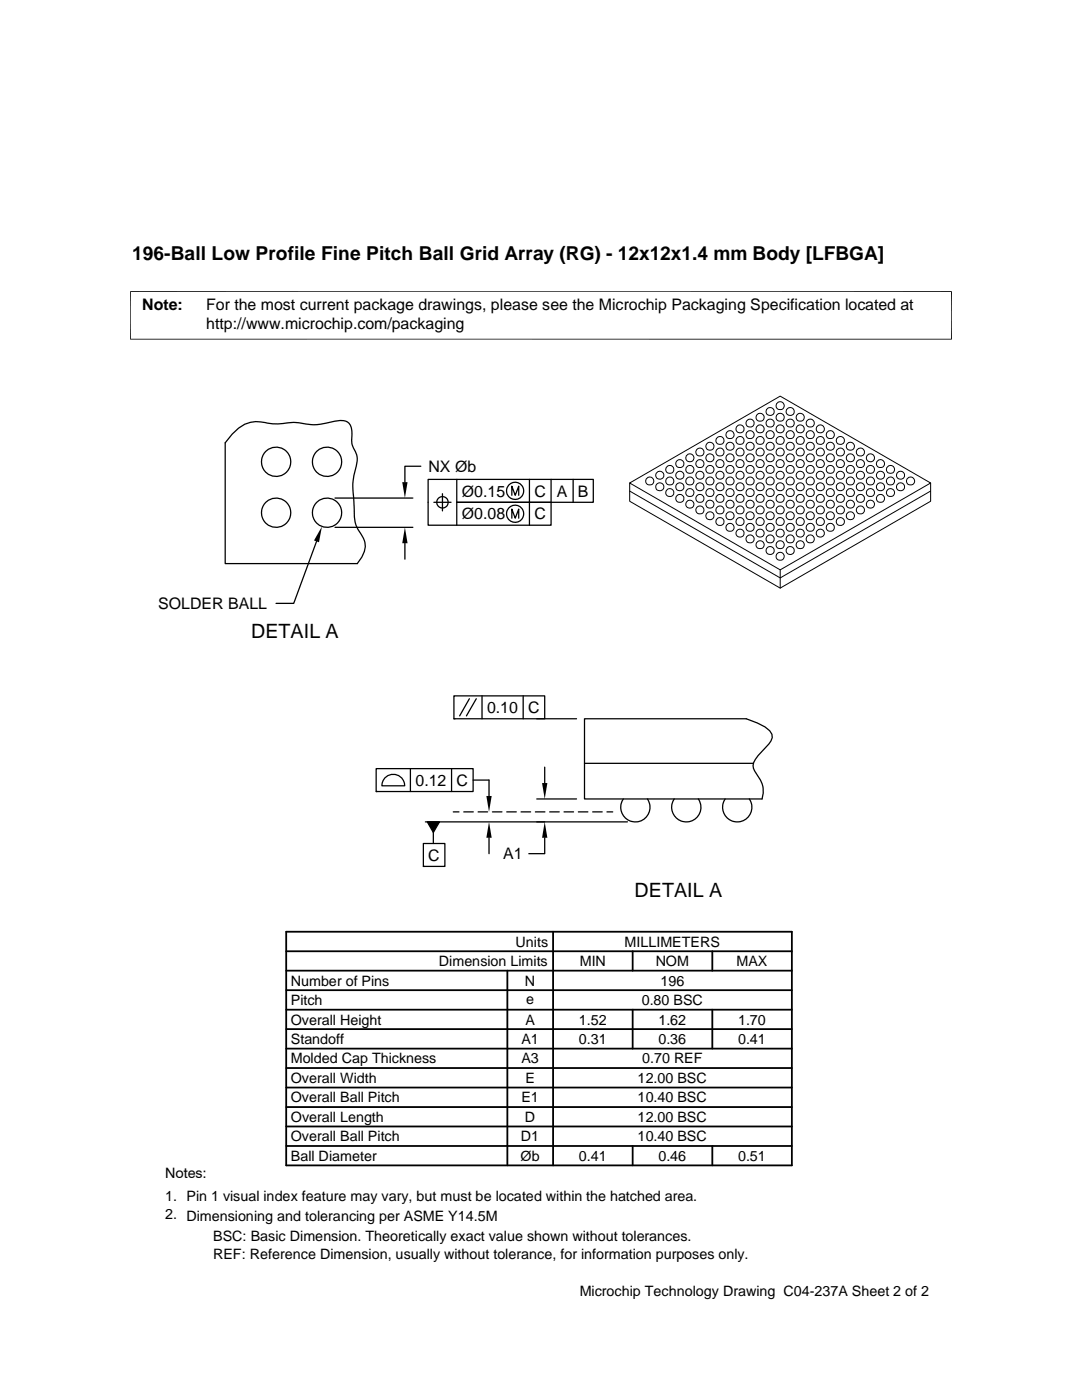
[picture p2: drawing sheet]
<svg xmlns="http://www.w3.org/2000/svg" width="216mm" height="279mm" viewBox="0 0 216 279" stroke-linecap="round" stroke-linejoin="round" font-family="sans-serif">
<g fill="none" stroke="#000" stroke-width=".25">
<path d="M46.3 86.6a6.4 6.4 0 0 1 7.2-2.1 14.8 14.8 0 0 0 4.7-.2h.6a16.4 16.4 0 0 0 5.9 .2l1.7-.4a3.5 3.5 0 0 1 3.3 .4 4.8 4.8 0 0 1 .5 3.3l.3 1.4a4.5 4.5 0 0 1 .4 4.5 13.5 13.5 0 0 0-.3 6.5 15.5 15.5 0 0 0 .6 5.1l.7 1.1a3.9 3.9 0 0 1 .3 4.8l-.9 1.3h-26.4v-24.1zM66.8 99.4h15.6M84 93h-3.2v3.2M88.3 98.5v3.5M91.1 95.7v4.5h18.9v4.6h-24.6v-9.1h33v4.5h-27.3v4.6M102.1 98.8v-1.8l.7 1.8 .7-1.8v1.8M105.6 95.7v9.1M110 95.7v4.5M114.4 95.7v4.5M63.2 108.1l-4.6 12.3h-3.5M66.8 105.2h15.6M80.8 108.4v3.2"/>
<path d="M86.6 100.2h3.4M102.1 103.4v-1.8l.7 1.8 .7-1.8v1.8M90.6 138.9h18.1v4.5h-18.1zM93.7 139.4l-2 3.5M95 139.4l-1.9 3.5M96.2 138.9v4.5M104.4 138.9v4.5M75.1 153.4h19.3v4.6h-19.3zM75.1 158h.1M77 155.1a2.28 2.28 0 0 1 2.4-.4 2.28 2.28 0 0 1 1.4 2.1h-4.6l.3-1.2zM81.9 153.4v4.6M90.1 153.4v4.6"/>
<path d="M90.6 143.4h.1M94.4 155.7h3.2v3.2M107.1 143.4h7.9M107.1 159.4h7.9M108.7 153.1v3.2M116.6 143.4h32.3l2.2 .9 1.6 .8 .9 .7a1.77 1.77 0 0 1-.2 2.7l-1.9 2.1a3.4 3.4 0 0 0-1.2 2.8l1 1.6a4.8 4.8 0 0 1 .8 4.4h-35.5zM116.6 152.3h33.7M124.4 159.4a2.93 2.93 0 0 0 2.4 4.6 2.93 2.93 0 0 0 2.4-4.6M134.5 159.4a2.93 2.93 0 0 0 2.4 4.6 2.93 2.93 0 0 0 2.5-4.6M144.7 159.4a2.93 2.93 0 0 0 2.4 4.6 2.93 2.93 0 0 0 2.4-4.6M84.5 168.3h4.3v4.6h-4.3zM84.5 172.9h.1"/>
<path d="M84.9 164h40.3M85.3 164h2.4l-1.2 2.1zM86.5 166.1v2.2M90.4 162h1.2M92.5 162h1.9M95.4 162h1.9M97.6 167.2v3.2M98.3 162h1.9M101.1 162h1.9M104 162h1.9M106.8 162h1.9M108.7 167.2v3.2h-3.2"/>
<path d="M109.7 162h1.9M112.5 162h1.9M115.4 162h1.9M118.3 162h1.9M121.1 162h1.2"/>
<circle cx="55.1" cy="92.2" r="2.92"/>
<circle cx="65.3" cy="92.2" r="2.92"/>
<circle cx="102.8" cy="98" r="1.71"/>
<circle cx="55.1" cy="102.3" r="2.92"/>
<circle cx="65.3" cy="102.3" r="2.92"/>
<circle cx="88.3" cy="100.2" r="1.14"/>
<circle cx="102.8" cy="102.5" r="1.71"/>
</g>
<g fill="none" stroke="#000" stroke-width=".2">
<path d="M26 58.1v9.7M189.9 58.1v9.7M189.9 58.2h-163.9M26 67.7h163.9M125.6 96.4l30.1-17.3 30 17.3-30 17.3zM125.6 96.4v3.6l30.1 17.4 30-17.4v-3.6M125.6 98l30.1 17.3 30-17.3M155.7 113.7v3.7"/>
<circle cx="129.7" cy="96" r=".81"/>
<circle cx="131.7" cy="97.2" r=".81"/>
<circle cx="131.7" cy="94.9" r=".81"/>
<circle cx="133.7" cy="96" r=".81"/>
<circle cx="133.7" cy="93.7" r=".81"/>
<circle cx="133.7" cy="98.3" r=".81"/>
<circle cx="135.7" cy="99.5" r=".82"/>
<circle cx="135.7" cy="92.5" r=".82"/>
<circle cx="135.7" cy="97.2" r=".81"/>
<circle cx="135.7" cy="94.9" r=".81"/>
<circle cx="137.7" cy="96" r=".81"/>
<circle cx="137.7" cy="93.7" r=".81"/>
<circle cx="137.7" cy="98.3" r=".81"/>
<circle cx="137.7" cy="91.4" r=".81"/>
<circle cx="139.7" cy="92.5" r=".81"/>
<circle cx="139.7" cy="99.5" r=".81"/>
<circle cx="139.7" cy="90.2" r=".81"/>
<circle cx="139.7" cy="97.2" r=".8"/>
<circle cx="139.7" cy="94.9" r=".8"/>
<circle cx="141.7" cy="96" r=".81"/>
<circle cx="141.7" cy="93.7" r=".81"/>
<circle cx="141.7" cy="98.3" r=".81"/>
<circle cx="141.7" cy="89.1" r=".81"/>
<circle cx="141.7" cy="91.4" r=".81"/>
<circle cx="143.7" cy="99.5" r=".81"/>
<circle cx="143.7" cy="92.5" r=".81"/>
<circle cx="143.7" cy="90.2" r=".81"/>
<circle cx="143.7" cy="87.9" r=".81"/>
<circle cx="143.7" cy="94.9" r=".8"/>
<circle cx="143.7" cy="97.2" r=".81"/>
<circle cx="145.7" cy="96" r=".81"/>
<circle cx="145.7" cy="86.8" r=".81"/>
<circle cx="145.7" cy="93.7" r=".82"/>
<circle cx="145.7" cy="98.3" r=".81"/>
<circle cx="145.7" cy="89.1" r=".81"/>
<circle cx="145.7" cy="91.4" r=".81"/>
<circle cx="147.7" cy="92.5" r=".81"/>
<circle cx="147.7" cy="99.5" r=".81"/>
<circle cx="147.7" cy="90.2" r=".81"/>
<circle cx="147.7" cy="87.9" r=".81"/>
<circle cx="147.7" cy="94.9" r=".81"/>
<circle cx="147.7" cy="97.2" r=".81"/>
<circle cx="147.7" cy="85.6" r=".81"/>
<circle cx="149.7" cy="84.5" r=".82"/>
<circle cx="149.7" cy="96" r=".82"/>
<circle cx="149.7" cy="86.8" r=".82"/>
<circle cx="149.7" cy="93.7" r=".82"/>
<circle cx="149.7" cy="98.3" r=".81"/>
<circle cx="149.7" cy="89.1" r=".81"/>
<circle cx="149.7" cy="91.4" r=".81"/>
<circle cx="151.7" cy="92.5" r=".81"/>
<circle cx="151.7" cy="99.5" r=".81"/>
<circle cx="151.7" cy="90.2" r=".81"/>
<circle cx="151.7" cy="87.9" r=".81"/>
<circle cx="151.7" cy="83.3" r=".81"/>
<circle cx="151.7" cy="97.2" r=".81"/>
<circle cx="151.7" cy="94.9" r=".81"/>
<circle cx="151.7" cy="85.6" r=".81"/>
<circle cx="153.7" cy="84.5" r=".82"/>
<circle cx="153.7" cy="96" r=".82"/>
<circle cx="153.7" cy="86.8" r=".82"/>
<circle cx="153.7" cy="93.7" r=".82"/>
<circle cx="153.7" cy="98.3" r=".81"/>
<circle cx="153.7" cy="89.1" r=".82"/>
<circle cx="153.7" cy="91.4" r=".81"/>
<circle cx="153.7" cy="82.1" r=".81"/>
<circle cx="155.7" cy="92.5" r=".81"/>
<circle cx="155.7" cy="99.5" r=".81"/>
<circle cx="155.7" cy="90.2" r=".81"/>
<circle cx="155.7" cy="87.9" r=".81"/>
<circle cx="155.7" cy="81" r=".81"/>
<circle cx="155.7" cy="83.3" r=".81"/>
<circle cx="155.7" cy="94.9" r=".81"/>
<circle cx="155.7" cy="97.2" r=".81"/>
<circle cx="155.7" cy="85.6" r=".81"/>
<circle cx="157.7" cy="89.1" r=".81"/>
<circle cx="157.7" cy="86.8" r=".81"/>
<circle cx="157.7" cy="96" r=".81"/>
<circle cx="157.7" cy="93.7" r=".81"/>
<circle cx="157.7" cy="84.4" r=".81"/>
<circle cx="157.7" cy="91.4" r=".8"/>
<circle cx="157.7" cy="98.3" r=".81"/>
<circle cx="157.7" cy="82.1" r=".81"/>
<circle cx="159.7" cy="92.5" r=".81"/>
<circle cx="159.7" cy="99.5" r=".81"/>
<circle cx="159.7" cy="90.2" r=".81"/>
<circle cx="159.7" cy="87.9" r=".81"/>
<circle cx="159.7" cy="83.3" r=".81"/>
<circle cx="159.7" cy="94.9" r=".81"/>
<circle cx="159.7" cy="85.6" r=".81"/>
<circle cx="159.7" cy="97.2" r=".81"/>
<circle cx="161.7" cy="89.1" r=".81"/>
<circle cx="161.7" cy="96" r=".81"/>
<circle cx="161.7" cy="93.7" r=".81"/>
<circle cx="161.7" cy="84.5" r=".81"/>
<circle cx="161.7" cy="86.8" r=".81"/>
<circle cx="161.7" cy="91.4" r=".8"/>
<circle cx="161.7" cy="98.3" r=".81"/>
<circle cx="163.7" cy="92.5" r=".82"/>
<circle cx="163.7" cy="99.5" r=".81"/>
<circle cx="163.7" cy="90.2" r=".81"/>
<circle cx="163.7" cy="87.9" r=".82"/>
<circle cx="163.7" cy="97.2" r=".81"/>
<circle cx="163.7" cy="94.9" r=".81"/>
<circle cx="163.7" cy="85.6" r=".81"/>
<circle cx="165.7" cy="96" r=".81"/>
<circle cx="165.7" cy="93.7" r=".81"/>
<circle cx="165.7" cy="86.8" r=".81"/>
<circle cx="165.7" cy="98.3" r=".81"/>
<circle cx="165.7" cy="89.1" r=".81"/>
<circle cx="165.7" cy="91.4" r=".81"/>
<circle cx="167.7" cy="99.5" r=".82"/>
<circle cx="167.7" cy="92.5" r=".82"/>
<circle cx="167.7" cy="90.2" r=".82"/>
<circle cx="167.7" cy="87.9" r=".82"/>
<circle cx="167.7" cy="97.2" r=".81"/>
<circle cx="167.7" cy="94.9" r=".81"/>
<circle cx="169.7" cy="96" r=".81"/>
<circle cx="169.7" cy="93.7" r=".81"/>
<circle cx="169.7" cy="98.3" r=".81"/>
<circle cx="169.7" cy="89.1" r=".81"/>
<circle cx="169.7" cy="91.4" r=".81"/>
<circle cx="171.7" cy="99.5" r=".82"/>
<circle cx="171.7" cy="92.5" r=".82"/>
<circle cx="171.7" cy="90.2" r=".82"/>
<circle cx="171.7" cy="94.9" r=".81"/>
<circle cx="171.7" cy="97.2" r=".81"/>
<circle cx="173.7" cy="96" r=".81"/>
<circle cx="173.7" cy="93.7" r=".81"/>
<circle cx="173.7" cy="98.3" r=".81"/>
<circle cx="173.7" cy="91.4" r=".81"/>
<circle cx="175.7" cy="92.5" r=".81"/>
<circle cx="175.7" cy="99.5" r=".81"/>
<circle cx="175.7" cy="97.2" r=".8"/>
<circle cx="175.7" cy="94.9" r=".8"/>
<circle cx="177.7" cy="96" r=".81"/>
<circle cx="177.7" cy="93.7" r=".81"/>
<circle cx="177.7" cy="98.3" r=".81"/>
<circle cx="179.7" cy="94.9" r=".81"/>
<circle cx="179.7" cy="97.2" r=".81"/>
<circle cx="181.7" cy="96" r=".81"/>
<circle cx="137.7" cy="100.6" r=".81"/>
<circle cx="139.7" cy="101.8" r=".81"/>
<circle cx="141.7" cy="100.6" r=".81"/>
<circle cx="141.7" cy="102.9" r=".81"/>
<circle cx="143.7" cy="101.8" r=".81"/>
<circle cx="143.7" cy="104.1" r=".81"/>
<circle cx="145.7" cy="105.3" r=".81"/>
<circle cx="145.7" cy="100.6" r=".81"/>
<circle cx="145.7" cy="103" r=".81"/>
<circle cx="147.7" cy="101.8" r=".81"/>
<circle cx="147.7" cy="104.1" r=".81"/>
<circle cx="147.7" cy="106.4" r=".81"/>
<circle cx="149.7" cy="105.3" r=".82"/>
<circle cx="149.7" cy="107.6" r=".82"/>
<circle cx="149.7" cy="100.6" r=".81"/>
<circle cx="149.7" cy="102.9" r=".81"/>
<circle cx="151.7" cy="108.7" r=".81"/>
<circle cx="151.7" cy="101.8" r=".81"/>
<circle cx="151.7" cy="104.1" r=".81"/>
<circle cx="151.7" cy="106.4" r=".81"/>
<circle cx="153.7" cy="105.3" r=".82"/>
<circle cx="153.7" cy="107.6" r=".82"/>
<circle cx="153.7" cy="109.9" r=".82"/>
<circle cx="153.7" cy="100.6" r=".81"/>
<circle cx="153.7" cy="103" r=".81"/>
<circle cx="155.7" cy="111" r=".81"/>
<circle cx="155.7" cy="108.7" r=".81"/>
<circle cx="155.7" cy="101.8" r=".81"/>
<circle cx="155.7" cy="104.1" r=".81"/>
<circle cx="155.7" cy="106.4" r=".81"/>
<circle cx="157.7" cy="109.9" r=".81"/>
<circle cx="157.7" cy="107.6" r=".81"/>
<circle cx="157.7" cy="105.3" r=".81"/>
<circle cx="157.7" cy="100.6" r=".8"/>
<circle cx="157.7" cy="102.9" r=".81"/>
<circle cx="159.7" cy="108.7" r=".81"/>
<circle cx="159.7" cy="101.8" r=".81"/>
<circle cx="159.7" cy="104.1" r=".81"/>
<circle cx="159.7" cy="106.4" r=".81"/>
<circle cx="161.7" cy="105.3" r=".81"/>
<circle cx="161.7" cy="107.6" r=".81"/>
<circle cx="161.7" cy="100.6" r=".8"/>
<circle cx="161.7" cy="102.9" r=".81"/>
<circle cx="163.7" cy="101.8" r=".81"/>
<circle cx="163.7" cy="104.1" r=".81"/>
<circle cx="163.7" cy="106.4" r=".81"/>
<circle cx="165.7" cy="105.3" r=".81"/>
<circle cx="165.7" cy="100.6" r=".81"/>
<circle cx="165.7" cy="102.9" r=".81"/>
<circle cx="167.7" cy="101.8" r=".82"/>
<circle cx="167.7" cy="104.1" r=".81"/>
<circle cx="169.7" cy="100.6" r=".81"/>
<circle cx="169.7" cy="102.9" r=".81"/>
<circle cx="171.7" cy="101.8" r=".82"/>
<circle cx="173.7" cy="100.6" r=".81"/>
</g>
<path d="M80.3 96.2h1l-.5 3.2zM64.2 105.1l-.6 3.1-.9-.3zM80.8 105.2l.5 3.2h-1zM97 158.9h1.1l-.5 3.1zM108.2 156.3h1l-.5 3.1zM85.3 164h2.4l-1.2 2.1zM97.6 164l.5 3.2h-1.1zM108.7 164l.5 3.2h-1z" fill="#000"/>
<g fill="none" stroke="#000" stroke-width=".36">
<path d="M57.1 185.9h100.9v46.7h-100.9zM57.1 197.6h100.9M57.1 193.7h100.9M57.1 189.8h100.9M101.2 193.7v38.9M110.4 185.9v46.7M126.2 189.8v3.9M142.1 189.8v3.9M57.1 205.4h100.9M57.1 201.5h100.9M57.1 217h100.9M57.1 213.1h100.9"/>
<path d="M57.1 209.3h100.9M126.2 201.5v7.8M142.1 201.5v7.8M57.1 224.8h100.9M57.1 220.9h100.9M57.1 228.7h100.9M126.2 228.7v3.9M142.1 228.7v3.9"/>
</g>
<g font-size="3.9">
<text x="50.1" y="127.4">DETAIL A</text>
<text x="126.6" y="178.9">DETAIL A</text>
</g>
<text font-size="3.8" x="26.4" y="52">196-Ball Low Profile Fine Pitch Ball Grid Array (RG) - 12x12x1.4 mm Body [LFBGA]</text>
<g font-size="3.2">
<text x="28.4" y="61.9">Note:</text>
<text x="41.1" y="61.9">For the most current package drawings, please see the Microchip Packaging Specification located at</text>
<text x="41.1" y="65.6">http://www.microchip.com/packaging</text>
<text x="85.5" y="94.1">NX Øb</text>
<text x="92.2" y="99.1">Ø0.15</text>
<text x="106.6" y="99.1">C</text>
<text x="111.1" y="99.1">A</text>
<text x="115.3" y="99.1">B</text>
<text x="92.2" y="103.7">Ø0.08</text>
<text x="106.6" y="103.7">C</text>
<text x="31.6" y="121.6">SOLDER BALL</text>
<text x="97.2" y="142.3">0.10</text>
<text x="105.4" y="142.3">C</text>
<text x="82.9" y="156.8">0.12</text>
<text x="91.1" y="156.8">C</text>
<text x="85.4" y="171.8">C</text>
<text x="100.4" y="171.5">A1</text>
</g>
<g font-size="2.9">
<text x="102.9" y="188.9">Units</text>
<text x="124.6" y="188.9">MILLIMETERS</text>
<text x="58" y="196.7">Number of Pins</text>
<text x="87.6" y="192.8">Dimension Limits</text>
<text x="104.8" y="196.7">N</text>
<text x="115.7" y="192.8">MIN</text>
<text x="130.8" y="192.8">NOM</text>
<text x="131.8" y="196.7">196</text>
<text x="147" y="192.8">MAX</text>
<text x="58" y="200.6">Pitch</text>
<text x="105" y="200.3">e</text>
<text x="128" y="200.6">0.80 BSC</text>
<text x="58" y="204.5">Overall Height</text>
<text x="58" y="208.4">Standoff</text>
<text x="104" y="208.4">A1</text>
<text x="104.8" y="204.5">A</text>
<text x="115.5" y="204.5">1.52</text>
<text x="115.5" y="208.4">0.31</text>
<text x="131.4" y="204.5">1.62</text>
<text x="131.4" y="208.4">0.36</text>
<text x="147.3" y="204.5">1.70</text>
<text x="147.3" y="208.4">0.41</text>
<text x="58" y="212.2">Molded Cap Thickness</text>
<text x="104" y="212.2">A3</text>
<text x="128.1" y="212.2">0.70 REF</text>
<text x="58" y="216.1">Overall Width</text>
<text x="58" y="220">Overall Ball Pitch</text>
<text x="104" y="220">E1</text>
<text x="104.8" y="216.1">E</text>
<text x="127.2" y="220">10.40 BSC</text>
<text x="127.2" y="216.1">12.00 BSC</text>
<text x="58" y="223.9">Overall Length</text>
<text x="58" y="227.8">Overall Ball Pitch</text>
<text x="103.9" y="227.8">D1</text>
<text x="104.8" y="223.9">D</text>
<text x="127.2" y="223.9">12.00 BSC</text>
<text x="127.2" y="227.8">10.40 BSC</text>
<text x="58" y="231.7">Ball Diameter</text>
<text x="103.9" y="231.7">Øb</text>
<text x="115.5" y="231.7">0.41</text>
<text x="131.4" y="231.7">0.46</text>
<text x="147.3" y="231.7">0.51</text>
<text x="32.9" y="239.6">1. Pin 1 visual index feature may vary, but must be located within the hatched area.</text>
<text x="32.9" y="235">Notes:</text>
<text x="32.9" y="243.2">2. Dimensioning and tolerancing per ASME Y14.5M</text>
<text x="42.5" y="251.3">REF: Reference Dimension, usually without tolerance, for information purposes only.</text>
<text x="42.5" y="247.6">BSC: Basic Dimension. Theoretically exact value shown without tolerances.</text>
<text x="115.7" y="258.7">Microchip Technology Drawing C04-237A Sheet 2 of 2</text>
</g>
</svg>
